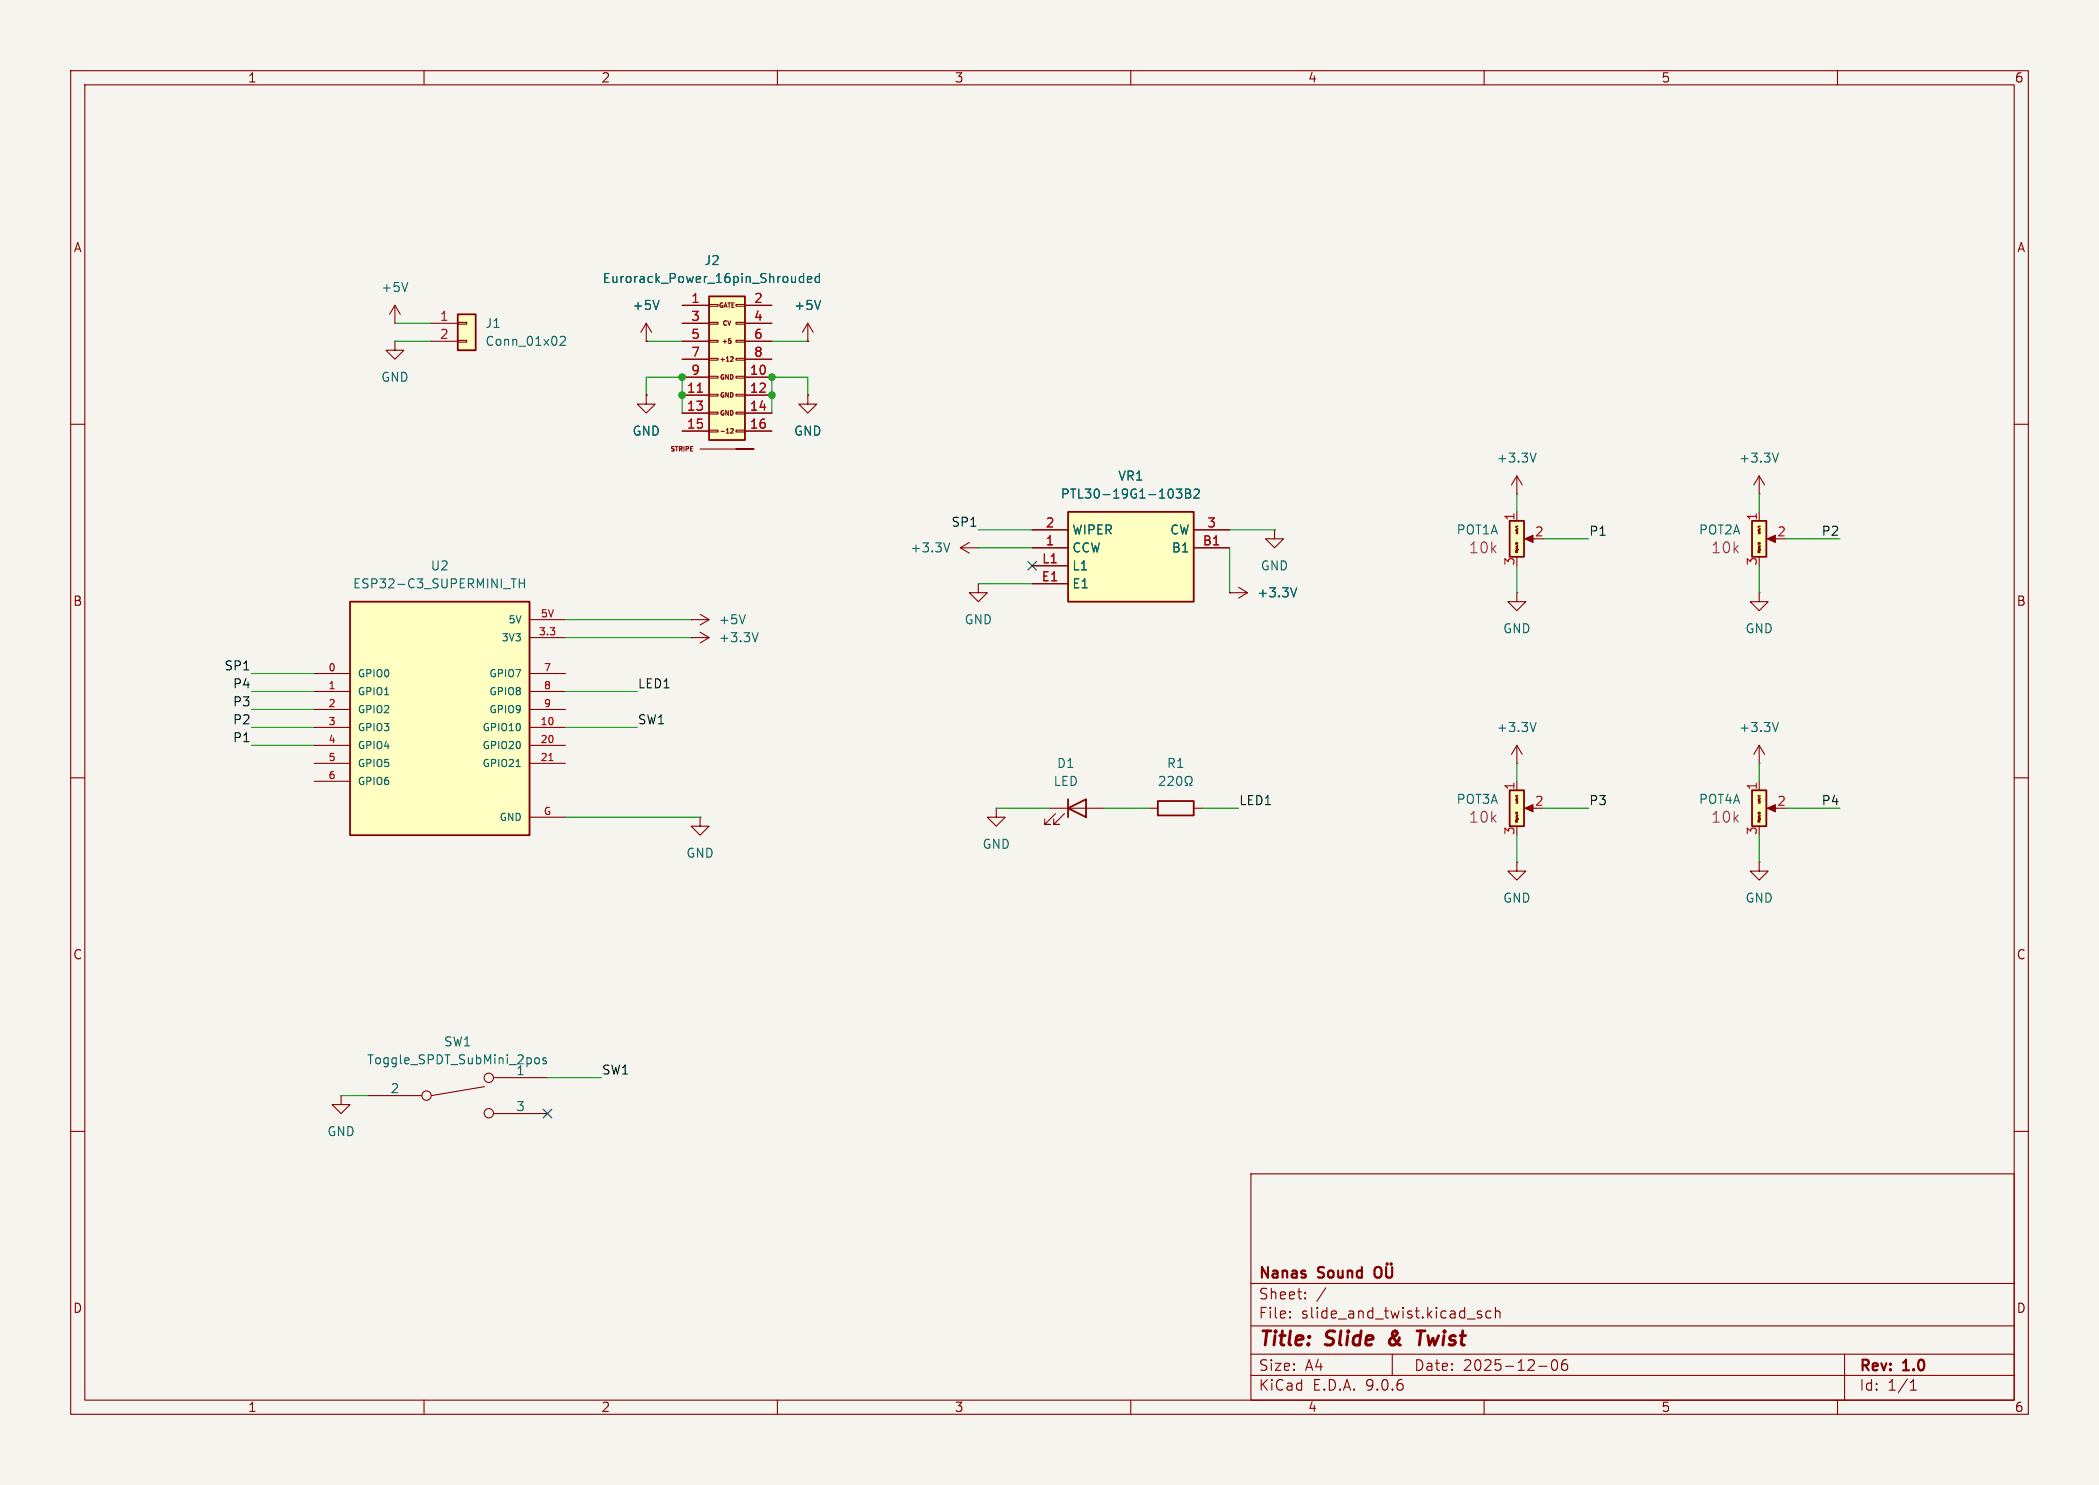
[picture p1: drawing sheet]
<svg xmlns="http://www.w3.org/2000/svg" width="297mm" height="210mm" viewBox="0 0 297 210" stroke-linecap="round" stroke-linejoin="round" font-family="sans-serif">
<path d="M0 0h297v210h-297z" fill="#f5f4ef" stroke="#f5f4ef" stroke-width=".14"/>
<g fill="none" stroke="#840000" stroke-width=".15">
<path d="M10 10h277v190h-277zM12 12h273v186h-273zM60 10v2M110 10v2M160 10v2M210 10v2M260 10v2M114.3 55.9v1.3h1.3l-1.3 1.2-1.3-1.2h1.3M114.3 55.9h.1M10 60h2M214.6 69.9h.1M214.6 67.3l-.7 1.3"/>
<path d="M214.6 67.3l.8 1.3M214.6 67.3v2.6M248.9 69.9h.1M248.9 67.3l-.7 1.3M248.9 67.3l.8 1.3M248.9 67.3v2.6M285 60h2M138.4 82.6v1.2h1.3l-1.3 1.3-1.2-1.3h1.2M138.4 82.6h.1M174 83.8h.1M174 83.8h2.5M175.3 83.1l1.2 .7"/>
<path d="M176.5 83.8l-1.2 .8M10 110h2M141 114.3v1.3h1.2l-1.2 1.2-1.3-1.2h1.3M141 114.3h.1M148.6 114.3h7.6M149.4 115.1l-1.6 1.5h.8h-.8v-.8M150.6 115.1l-1.5 1.5h.8h-.8v-.8M162.6 114.3h1.2M168.9 114.3h1.3M285 110h2M10 160h2M177 166h108v32h-108z"/>
<path d="M285 160h2M60 198v2M110 198v2M160 198v2M177 194.5h108M177 191.5h108M177 187.5h108M177 181.5h108M182.5 186.3h.1l-.1 .1M182.5 186.3v.1M182.5 185.5v.1M182.5 185.5h.1l-.1 .1"/>
<path d="M184.7 183.6v.1M184.7 183.6h-.1l.1 .1M184.7 182.8v.1M184.7 182.8h-.1l.1 .1M187.6 182.1l-1.3 2M197 191.5v3M209.6 185.5l-.4-.1-.2 .2 .1 .2 .5 .2 .1 .1-.1 .2-.1 .1-.5-.1M210 198v2M211 185.5l-.5-.1-.3 .3v.4l.2 .2 .1 .1 .5-.1M211.6 185.5a.37 .37 0 0 1 .6 .1v.8M211.6 184.9v1.5M217.7 193.2h1.2"/>
<path d="M219.7 192.4a.36 .36 0 0 1 .3-.1 .36 .36 0 0 1 .3 .3 .77 .77 0 0 1-.4 1.2 .91 .91 0 0 1-.2-1.4zM221.7 192.3a.59 .59 0 0 0-.7 .6v.6l.1 .2 .4 .1 .2-.1 .1-.5-.1-.3h-.5l-.2 .3M260 198v2M261 191.5v6.5M270.3 196.6h.9M270.3 195.5l.4-.4v1.5"/>
</g>
<path d="M196.7 189.4a.53 .53 0 0 0 0 .7M200.5 188.2h1.1M201.1 188.2l-.3 2" fill="none" stroke="#840000" stroke-width=".4"/>
<path d="M194.7 179.3a.5 .5 0 0 1 .5-.1 .5 .5 0 0 1 .3 .5v.5a.5 .5 0 0 1-.5 .5 .5 .5 0 0 1-.5-.5v-.5zM196.1 179.2v1.2l.3 .3 .4-.1 .2-.2v-1.2M196.3 178.7v.1M196.3 178.7l-.1 .1h.1M196.8 178.7l.1 .1h-.1M196.8 178.7v.1" fill="none" stroke="#840000" stroke-width=".3"/>
<path d="M217.4 64.1l-.5 1.2M251.6 64.1l-.4 1.2M183.5 83.1l-.4 1.3M164.1 109.9l.2-.1h.3l.1 .1 .1 .3-.1 .1-.7 .8h.8M165.3 109.9l.2-.1h.3l.1 .1 .1 .3-.1 .1-.7 .8h.8M166.6 109.9l.2-.1a.69 .69 0 0 1 .3 1.1l-.2 .2a.69 .69 0 0 1-.3-1.2zM167.7 111.1h.3v-.3a.54 .54 0 0 1-.3-.7 .54 .54 0 0 1 .8-.2 .58 .58 0 0 1-.1 .9v.3h.3" fill="none" stroke="#006464" stroke-width=".15"/>
<path d="M151.1 114.3l2.6-1.3v2.6zM151.1 113v2.6M163.8 113.3h5.1v2h-5.1z" fill="none" stroke="#840000" stroke-width=".25"/>
<path d="M151.1 72.4h17.8v12.7h-17.8z" fill="#ffffc2"/>
<path d="M151.1 72.4h17.8v12.7h-17.8z" fill="none" stroke="#840000" stroke-width=".25"/>
<g fill="none" stroke="#840000" stroke-width=".15">
<path d="M146 74.9h5.1M146 77.5h5.1M168.9 74.9h5.1M168.9 77.5h5.1M180.3 74.9v1.3h1.3l-1.3 1.3-1.2-1.3h1.2M180.3 74.9h.1M146 80h5.1M146 82.6h5.1M99.1 115.6v1.2h1.2l-1.2 1.3-1.3-1.3h1.3M99.1 115.6h.1M48.3 154.9v1.3h1.2l-1.2 1.3-1.3-1.3h1.3M48.3 154.9h.1"/>
<path d="M52.1 154.9h7.6M68.6 153.7l-7.5 1.2M69.8 152.4h7.7M69.8 157.5h7.7"/>
<circle cx="60.4" cy="154.9" r=".66"/>
<circle cx="69.2" cy="152.4" r=".66"/>
<circle cx="69.2" cy="157.4" r=".66"/>
</g>
<path d="M166.4 69.2h.8l-.4 .4 .4 .2v.5l-.2 .1h-.4l-.2-.1M167.8 69.2h.4l.2 .1v.2l-.2 .3a.34 .34 0 0 1 .3 .3 .34 .34 0 0 1-.3 .3h-.4zM167.8 69.8h.4M169 69.3l.2-.1h.3l.1 .1 .1 .2-.1 .2-.7 .7h.8M75.7 149.8l.2-.2 .3 .1 .1 .1v.4l-.1 .2h-.3l-.2-.2M77.3 149.7l-.3-.1-.2 .2 .1 .2 .4 .1v.3h-.5" fill="none" stroke="#006464" stroke-width=".15"/>
<path d="M49.5 85.1h25.4v33h-25.4z" fill="#ffffc2"/>
<path d="M49.5 85.1h25.4v33h-25.4z" fill="none" stroke="#840000" stroke-width=".25"/>
<g fill="none" stroke="#840000" stroke-width=".15">
<path d="M114.3 48.3h.1M114.3 45.7l-.8 1.3M114.3 45.7l.8 1.3M114.3 45.7v2.6M44.4 95.3h5.1M44.4 97.8h5.1M74.9 95.3h5.1M74.9 97.8h5.1M74.9 87.6h5.1M74.9 90.2h5.1M44.4 100.3h5.1M44.4 102.9h5.1"/>
<path d="M44.4 105.4h5.1M44.4 108h5.1M44.4 110.5h5.1M74.9 100.3h5.1M74.9 102.9h5.1M74.9 105.4h5.1M74.9 108h5.1M74.9 115.6h5.1"/>
</g>
<path d="M116.1 42.5l-.4 1.3M72.3 81.9h.8M73.5 81.9v1.2M73.5 82.5h.7M74.2 81.9v1.2M73 108.4h.6" fill="none" stroke="#006464" stroke-width=".15"/>
<path d="M77.7 107.6h.5" fill="none" stroke="#a90000" stroke-width=".15"/>
<path d="M100.3 41.9h5.1v20.3h-5.1z" fill="#ffffc2"/>
<g fill="none" stroke="#840000" stroke-width=".15">
<path d="M91.4 55.9v1.3h1.3l-1.3 1.2-1.2-1.2h1.2M91.4 55.9h.1M91.4 48.3h.1M91.4 45.7l-.7 1.3M91.4 45.7l.8 1.3M91.4 45.7v2.6M96.5 43.2h3.8M96.5 45.7h3.8M96.5 48.3h3.8M96.5 50.8h3.8M96.5 53.3h3.8M96.5 55.9h3.8"/>
<path d="M96.5 58.4h3.8M100.3 43.1h1.3v.2h-1.3zM100.3 45.6h1.3v.2h-1.3zM100.3 48.1h1.3v.3h-1.3zM100.3 50.7h1.3v.2h-1.3zM100.3 53.2h1.3v.3h-1.3zM100.3 55.8h1.3v.2h-1.3zM100.3 58.3h1.3v.2h-1.3zM103.1 47.9h.3M103.2 48.2h.2v.3M103.4 48.5h-.2M103.4 48.5h.1"/>
<path d="M103.4 50.5h.2l.1 .1-.3 .5h.3M104.1 43.1h1.3v.2h-1.3zM104.1 45.6h1.3v.2h-1.3zM104.1 48.1h1.3v.3h-1.3zM104.1 50.7h1.3v.2h-1.3zM104.1 53.2h1.3v.3h-1.3zM104.1 55.8h1.3v.2h-1.3zM104.1 58.3h1.3v.2h-1.3zM105.4 43.2h3.8M105.4 45.7h3.8M105.4 48.3h3.8M105.4 50.8h3.8"/>
<path d="M105.4 53.3h3.8M105.4 55.9h3.8M105.4 58.4h3.8M96.5 61h3.8M99.1 63.5h7.6h-2.6M100.3 60.8h1.3v.3h-1.3zM103.4 60.7l.2-.1 .1 .2-.3 .4h.3M104.1 60.8h1.3v.3h-1.3zM105.4 61h3.8M214.6 83.8v1.3h1.3l-1.3 1.3-1.2-1.3h1.2M214.6 83.8h.1"/>
</g>
<path d="M100.3 41.9h5.1v20.3h-5.1z" fill="none" stroke="#840000" stroke-width=".25"/>
<path d="M98.7 55.5h.7" fill="none" stroke="#a90000" stroke-width=".15"/>
<path d="M113.7 38.7v1.2M113.7 39.2l-.4-.1-.2 .2v.4l.1 .2h.5M114.2 39.5l.7-.1-.1-.2-.4-.1-.2 .2 .1 .6h.5M115.9 39.2l-.3-.1-.3 .2v.4l.2 .2h.4M115.9 38.7v1.2M93.3 42.5l-.5 1.3" fill="none" stroke="#006464" stroke-width=".15"/>
<path d="M213.6 73.7h2v5h-2z" fill="#ffffc2"/>
<path d="M213.6 73.7h2v5h-2z" fill="none" stroke="#840000" stroke-width=".25"/>
<path d="M215.8 76.2l1.1-.5v1z" fill="#840000" stroke="#840000" stroke-width=".15"/>
<g fill="none" stroke="#840000" stroke-width=".15">
<path d="M214.5 74.6l.3 .2M214.5 77l.3 .2M214.5 75.5h.2M214.5 75l.2 .1M214.5 74.9h.2M214.5 77.9h.1M214.5 77.5h.2M214.5 77.3h.2M214.5 78v.2h.2M214.5 78h.1M214.5 74.5h.1M214.6 74.9h.1"/>
<path d="M214.6 75v.1M214.6 77.3v.1M214.6 77.7h.1M214.6 77.9h.1M214.6 77.7h.2M214.6 77.7v.1M214.6 77.8h.1M214.6 77.5h.1M214.6 75.2v.1M214.6 77.4v.1M214.6 72.4v1.3M214.7 76.8l-.1 .1-.1-.1v.1"/>
<path d="M214.7 76.8h.1M214.7 76.8v.1M214.7 74.4v.1M214.7 74.4h-.2v.1M216.2 76.2h1M214.6 121.9v1.3h1.3l-1.3 1.3-1.2-1.3h1.2M214.6 121.9h.1"/>
</g>
<path d="M213.6 111.8h2v5h-2z" fill="#ffffc2"/>
<path d="M213.6 111.8h2v5h-2z" fill="none" stroke="#840000" stroke-width=".25"/>
<path d="M215.8 114.3l1.1-.5v1z" fill="#840000" stroke="#840000" stroke-width=".15"/>
<g fill="none" stroke="#840000" stroke-width=".15">
<path d="M214.5 112.7l.3 .2M214.5 115.1l.3 .2M214.5 113.6h.2M214.5 113.1h.1M214.5 113h.2M214.5 115.6h.2M214.5 115.4h.2M214.5 113.1v.1M214.5 116.1v.2h.2M214.5 116h.1M214.5 116.1h.1M214.5 113.2h.2"/>
<path d="M214.5 112.6h.1M214.6 113h.1M214.6 113.1v.1M214.6 115.4v.1M214.6 115.6h.1M214.6 115.8h.1M214.6 116h.1M214.6 115.8h.2M214.6 115.8v.1M214.6 115.9h.1M214.6 113.3v.1M214.6 115.5v.1"/>
<path d="M214.6 108h.1M214.6 105.4v2.6M214.6 110.5v1.3M214.6 105.4l-.7 1.3M214.6 105.4l.8 1.3M214.7 114.9l-.1 .1-.1-.1v.1M214.7 114.9h.1M214.7 114.9v.1M214.7 115h.1M214.7 112.5v.1M214.7 112.5h-.2v.1M216.2 114.3h1"/>
<path d="M248.9 108h.1M248.9 105.4l-.7 1.3M248.9 105.4l.8 1.3M248.9 105.4v2.6M248.9 121.9v1.3h1.3l-1.3 1.3-1.3-1.3h1.3M248.9 121.9h.1"/>
</g>
<path d="M217.4 102.2l-.5 1.2M251.6 102.2l-.4 1.2" fill="none" stroke="#006464" stroke-width=".15"/>
<path d="M247.9 111.8h2v5h-2z" fill="#ffffc2"/>
<path d="M247.9 111.8h2v5h-2z" fill="none" stroke="#840000" stroke-width=".25"/>
<path d="M250.1 114.3l1.1-.5v1z" fill="#840000" stroke="#840000" stroke-width=".15"/>
<g fill="none" stroke="#840000" stroke-width=".15">
<path d="M55.9 48.3v1.2h1.2l-1.2 1.3-1.3-1.3h1.3M55.9 48.3h.1M135.9 77.5l1.3 .7M135.9 77.5h2.5M137.2 76.7l-1.3 .8M138.4 77.5h.1M97.8 87.6h.1M97.8 90.2h.1M97.8 87.6h2.5M97.8 90.2h2.5M99.1 86.9l1.2 .7M99.1 89.4l1.2 .8"/>
<path d="M100.3 87.6l-1.2 .8M100.3 90.2l-1.2 .7M248.8 112.7l.3 .2M248.8 115.1l.3 .2M248.8 113.6h.2M248.8 113.1l.2 .1M248.8 113h.2M248.8 116h.1M248.8 115.6h.2M248.8 115.4h.2M248.8 116.1v.2h.2M248.8 116.1h.1"/>
<path d="M248.9 113h.1M248.9 113.1v.1M248.9 115.4v.1M248.9 115.6h.1M248.9 115.8h.1M248.9 116h.1M248.9 115.8h.2M248.9 115.8v.1M248.9 115.9h.1M248.9 114.9h-.1v.1M248.9 116.1h.1M248.9 113.3v.1"/>
<path d="M248.9 114.9h.1v.1M248.9 115.5v.1M248.9 114.9h.1M248.9 110.5v1.3M249 112.5v.1M249 112.5h-.2v.1M250.4 114.3h1.1"/>
</g>
<path d="M134.4 76.8l-.4 1.2M105.5 86.9l-.5 1.3M107.3 89.5l-.4 1.2" fill="none" stroke="#006464" stroke-width=".15"/>
<path d="M64.8 44.5h2.5v5h-2.5z" fill="#ffffc2"/>
<path d="M64.8 44.5h2.5v5h-2.5z" fill="none" stroke="#840000" stroke-width=".25"/>
<path d="M55.9 45.7h.1M55.9 43.2l-.8 1.3M55.9 43.2l.7 1.3M55.9 43.2v2.5M61 45.7h3.8M61 48.3h3.8M64.8 45.6h1.2v.2h-1.2zM64.8 48.1h1.2v.3h-1.2zM248.9 83.8v1.3h1.3l-1.3 1.3-1.3-1.3h1.3M248.9 83.8h.1" fill="none" stroke="#840000" stroke-width=".15"/>
<path d="M57.7 39.9l-.4 1.3M79.3 47.7l.2-.1h.3l.1 .1 .1 .2-.1 .2-.7 .7h.8" fill="none" stroke="#006464" stroke-width=".15"/>
<path d="M247.9 73.7h2v5h-2z" fill="#ffffc2"/>
<path d="M247.9 73.7h2v5h-2z" fill="none" stroke="#840000" stroke-width=".25"/>
<path d="M250.1 76.2l1.1-.5v1z" fill="#840000" stroke="#840000" stroke-width=".15"/>
<g fill="none" stroke="#840000" stroke-width=".15">
<path d="M91.4 55.9h.1M91.4 48.3h.1M96.5 43.2h3.8M96.5 45.7h3.8M96.5 48.3h3.8M96.5 50.8h3.8M96.5 53.3h3.8M96.5 55.9h3.8M96.5 58.4h3.8M105.4 43.2h3.8M105.4 45.7h3.8M105.4 48.3h3.8"/>
<path d="M105.4 50.8h3.8M105.4 53.3h3.8M105.4 55.9h3.8M105.4 58.4h3.8M114.3 55.9h.1M114.3 48.3h.1M96.5 61h3.8M105.4 61h3.8M146 74.9h5.1M146 77.5h5.1M168.9 74.9h5.1M168.9 77.5h5.1"/>
<path d="M248.8 74.6l.3 .2M248.8 77l.3 .2M248.8 75.5h.2M248.8 75h.1M248.8 74.9h.2M248.8 77.9h.1M248.8 77.5h.2M248.8 77.3h.2M248.8 75l.2 .1M248.8 78v.2h.2M248.8 78h.1M248.9 74.9h.1"/>
<path d="M248.9 75v.1M248.9 77.3v.1M248.9 77.7h.1M248.9 77.9h.1M248.9 77.7h.2M248.9 77.7v.1M248.9 77.8h.1M248.9 76.8h-.1v.1M248.9 78h.1M248.9 75.2v.1M248.9 77.4v.1M248.9 76.8l.1 .1"/>
<path d="M248.9 76.8h.1M248.9 72.4v1.3M249 76.9h.1M249 74.4v.1M249 74.4h-.2v.1M250.4 76.2h1.1M146 80h5.1M146 82.6h5.1M174 83.8h.1"/>
</g>
<g fill="none" stroke="#009600" stroke-width=".15">
<path d="M55.9 48.3h5.1M55.9 45.7h5.1M91.4 55.9v-2.6h5.1v5.1M91.4 48.3h5.1M109.2 48.3h5.1M114.3 55.9v-2.6h-5.1v5.1M138.4 74.9h7.6M138.4 77.5h7.6M174 74.9h6.3M174 77.5v6.3M214.6 69.9v2.5M218.4 76.2h6.4"/>
<path d="M248.9 69.9v2.5M252.7 76.2h7.6M35.6 95.3h8.8M35.6 97.8h8.8M80 97.8h10.2M80 90.2h17.8M80 87.6h17.8M138.4 82.6h7.6M214.6 80v3.8M248.9 80v3.8M35.6 105.4h8.8M35.6 102.9h8.8"/>
<path d="M35.6 100.3h8.8M80 102.9h10.2M80 115.6h19.1M141 114.3h7.6M156.2 114.3h6.4M170.2 114.3h5.1M214.6 108v2.5M214.6 118.1v3.8M218.4 114.3h6.4M248.9 108v2.5M248.9 118.1v3.8M252.7 114.3h7.6"/>
<path d="M48.3 154.9h3.8M77.5 152.4h7.6"/>
</g>
<path d="M145.4 79.4l1.3 1.2M146.7 79.4l-1.3 1.2M76.9 156.9l1.2 1.2M78.1 156.9l-1.2 1.2" fill="none" stroke="#000084" stroke-width=".15"/>
<path d="M113.7 38.7v1.2M113.7 39.2l-.4-.1-.2 .2v.4l.1 .2h.5M114.2 39.5l.7-.1-.1-.2-.4-.1-.2 .2 .1 .6h.5M115.9 39.2l-.3-.1-.3 .2v.4l.2 .2h.4M115.9 38.7v1.2M93.3 42.5l-.5 1.3M116.1 42.5l-.4 1.3M166.4 69.2h.8l-.4 .4 .4 .2v.5l-.2 .1h-.4l-.2-.1M167.8 69.2h.4l.2 .1v.2l-.2 .3a.34 .34 0 0 1 .3 .3 .34 .34 0 0 1-.3 .3h-.4zM167.8 69.8h.4M169 69.3l.2-.1h.3l.1 .1 .1 .2-.1 .2-.7 .7h.8M183.5 83.1l-.4 1.3" fill="none" stroke="#006464" stroke-width=".15"/>
<path d="M98.7 55.5h.7" fill="none" stroke="#a90000" stroke-width=".15"/>
<g fill="#009600" stroke="#009600" stroke-width=".15">
<circle cx="109.2" cy="55.9" r=".46"/>
<circle cx="109.2" cy="53.3" r=".46"/>
<circle cx="96.5" cy="55.9" r=".46"/>
<circle cx="96.5" cy="53.3" r=".46"/>
</g>
<g font-size="2.8" fill="#840000">
<text x="178" y="190.9">Title:</text>
<text x="187.7" y="190.9">Slide</text>
<text x="197.4" y="190.9">&amp;</text>
<text x="202.2" y="190.9">Twist</text>
</g>
<g font-size="2.1" fill="#840084">
<text x="207.7" y="78.5">10k</text>
<text x="242" y="78.5">10k</text>
<text x="207.7" y="116.6">10k</text>
<text x="242" y="116.6">10k</text>
</g>
<g font-size="2.1" fill="#840000">
<text x="178" y="184">Sheet:</text>
<text x="178" y="181.2">Nanas</text>
<text x="186.6" y="181.2">Sound</text>
<text x="178" y="186.7">File:</text>
<text x="184.1" y="186.7">slide_and_twist.kicad_sch</text>
<text x="178" y="196.9">KiCad</text>
<text x="178" y="194.1">Size:</text>
<text x="184.7" y="194.1">A4</text>
<text x="185.7" y="196.9">E.D.A.</text>
<text x="193.3" y="196.9">9.0.6</text>
<text x="200" y="194.1">Date:</text>
<text x="207" y="194.1">2025-12-06</text>
<text x="263" y="194.3">Rev:</text>
<text x="263" y="196.9">Id:</text>
<text x="267.1" y="196.9">1/1</text>
<text x="269.4" y="194.3">1.0</text>
</g>
<g font-size="1.8" fill="#840000">
<text x="35" y="11.9">1</text>
<text x="85" y="11.9">2</text>
<text x="135" y="11.9">3</text>
<text x="185" y="11.9">4</text>
<text x="235" y="11.9">5</text>
<text x="285" y="11.9">6</text>
<text x="10.3" y="35.9">A</text>
<text x="285.3" y="35.9">A</text>
<text x="10.3" y="85.9">B</text>
<text x="285.3" y="85.9">B</text>
<text x="10.3" y="135.9">C</text>
<text x="285.3" y="135.9">C</text>
<text x="10.3" y="185.9">D</text>
<text x="285.3" y="185.9">D</text>
<text x="35" y="199.9">1</text>
<text x="85" y="199.9">2</text>
<text x="135" y="199.9">3</text>
<text x="185" y="199.9">4</text>
<text x="235" y="199.9">5</text>
<text x="285" y="199.9">6</text>
</g>
<g font-size="1.8" fill="#006464">
<text x="53.8" y="41.5">+5V</text>
<text x="85.2" y="40.2">Eurorack_Power_16pin_Shrouded</text>
<text x="99.6" y="37.7">J2</text>
<text x="68.6" y="46.6">J1</text>
<text x="89.4" y="44">+5V</text>
<text x="112.3" y="44">+5V</text>
<text x="68.6" y="49.1">Conn_01x02</text>
<text x="53.8" y="54.2">GND</text>
<text x="89.4" y="61.8">GND</text>
<text x="112.3" y="61.8">GND</text>
<text x="211.7" y="65.6">+3.3V</text>
<text x="246" y="65.6">+3.3V</text>
<text x="150" y="70.7">PTL30-19G1-103B2</text>
<text x="158.1" y="68.2">VR1</text>
<text x="151.6" y="75.8">WIPER</text>
<text x="165.5" y="75.8">CW</text>
<text x="206" y="75.8">POT1A</text>
<text x="240.3" y="75.8">POT2A</text>
<text x="49.9" y="83.4">ESP32-C3_SUPERMINI_TH</text>
<text x="60.9" y="80.9">U2</text>
<text x="128.7" y="78.3">+3.3V</text>
<text x="151.6" y="78.3">CCW</text>
<text x="151.6" y="80.9">L1</text>
<text x="151.6" y="83.4">E1</text>
<text x="165.7" y="78.3">B1</text>
<text x="178.3" y="80.9">GND</text>
<text x="101.6" y="88.5">+5V</text>
<text x="136.4" y="88.5">GND</text>
<text x="177.8" y="84.7">+3.3V</text>
<text x="212.6" y="89.8">GND</text>
<text x="246.9" y="89.8">GND</text>
<text x="101.6" y="91">+3.3V</text>
<text x="211.7" y="103.7">+3.3V</text>
<text x="246" y="103.7">+3.3V</text>
<text x="149" y="111.4">LED</text>
<text x="149.5" y="108.8">D1</text>
<text x="165" y="108.8">R1</text>
<text x="206" y="113.9">POT3A</text>
<text x="240.3" y="113.9">POT4A</text>
<text x="97" y="121.5">GND</text>
<text x="138.9" y="120.2">GND</text>
<text x="212.6" y="127.9">GND</text>
<text x="246.9" y="127.9">GND</text>
<text x="62.7" y="148.2">SW1</text>
<text x="51.8" y="150.7">Toggle_SPDT_SubMini_2pos</text>
<text x="55.2" y="154.7">2</text>
<text x="73" y="152.1">1</text>
<text x="46.2" y="160.9">GND</text>
<text x="73" y="157.2">3</text>
</g>
<g font-size="1.8" fill="#a90000">
<text x="62.2" y="45.5">1</text>
<text x="97.7" y="42.9">1</text>
<text x="97.7" y="45.5">3</text>
<text x="106.6" y="42.9">2</text>
<text x="106.6" y="45.5">4</text>
<text x="62.2" y="48">2</text>
<text x="97.7" y="48">5</text>
<text x="97.7" y="50.5">7</text>
<text x="97.7" y="53.1">9</text>
<text x="106" y="53.1">10</text>
<text x="106.6" y="48">6</text>
<text x="106.6" y="50.5">8</text>
<text x="97.1" y="55.6">11</text>
<text x="97.1" y="58.2">13</text>
<text x="106" y="55.6">12</text>
<text x="106" y="58.2">14</text>
<text x="97.1" y="60.7">15</text>
<text x="106" y="60.7">16</text>
<text x="147.9" y="74.7">2</text>
<text x="147.9" y="77.2">1</text>
<text x="170.1" y="77.2">B1</text>
<text x="170.7" y="74.7">3</text>
<text x="214.4" y="73.7" transform="rotate(-90 214.4 73.7)">1</text>
<text x="217.1" y="75.9">2</text>
<text x="248.7" y="73.7" transform="rotate(-90 248.7 73.7)">1</text>
<text x="251.4" y="75.9">2</text>
<text x="147.3" y="82.3">E1</text>
<text x="147.4" y="79.8">L1</text>
<text x="214.4" y="80.1" transform="rotate(-90 214.4 80.1)">3</text>
<text x="248.7" y="80.1" transform="rotate(-90 248.7 80.1)">3</text>
<text x="214.4" y="111.8" transform="rotate(-90 214.4 111.8)">1</text>
<text x="248.7" y="111.8" transform="rotate(-90 248.7 111.8)">1</text>
<text x="214.4" y="118.2" transform="rotate(-90 214.4 118.2)">3</text>
<text x="217.1" y="114">2</text>
<text x="248.7" y="118.2" transform="rotate(-90 248.7 118.2)">3</text>
<text x="251.4" y="114">2</text>
</g>
<g font-size="1.8" fill="#0f0f0f">
<text x="134.5" y="74.6">SP1</text>
<text x="224.8" y="75.9">P1</text>
<text x="257.7" y="75.9">P2</text>
<text x="31.7" y="94.9">SP1</text>
<text x="32.9" y="100">P3</text>
<text x="32.9" y="97.4">P4</text>
<text x="90.2" y="97.4">LED1</text>
<text x="32.9" y="102.5">P2</text>
<text x="32.9" y="105.1">P1</text>
<text x="90.2" y="102.5">SW1</text>
<text x="175.3" y="114">LED1</text>
<text x="224.8" y="114">P3</text>
<text x="257.7" y="114">P4</text>
<text x="85.1" y="152.1">SW1</text>
</g>
<g font-size="1.4" fill="#006464">
<text x="71.8" y="88.4">5V</text>
<text x="50.5" y="96">GPIO0</text>
<text x="69.1" y="96">GPIO7</text>
<text x="70.9" y="90.9">3V3</text>
<text x="50.5" y="98.5">GPIO1</text>
<text x="50.5" y="101.1">GPIO2</text>
<text x="69.1" y="98.5">GPIO8</text>
<text x="69.1" y="101.1">GPIO9</text>
<text x="50.5" y="103.6">GPIO3</text>
<text x="50.5" y="106.1">GPIO4</text>
<text x="68.1" y="103.6">GPIO10</text>
<text x="68.1" y="106.1">GPIO20</text>
<text x="50.5" y="108.7">GPIO5</text>
<text x="50.5" y="111.2">GPIO6</text>
<text x="68.1" y="108.7">GPIO21</text>
<text x="70.6" y="116.3">GND</text>
</g>
<g font-size="1.4" fill="#a90000">
<text x="76.1" y="89.9">3.3</text>
<text x="76.4" y="87.4">5V</text>
<text x="46.4" y="95">0</text>
<text x="76.9" y="95">7</text>
<text x="46.4" y="97.5">1</text>
<text x="46.4" y="100.1">2</text>
<text x="76.9" y="97.5">8</text>
<text x="76.9" y="100.1">9</text>
<text x="46.4" y="102.6">3</text>
<text x="46.4" y="105.2">4</text>
<text x="46.4" y="107.7">5</text>
<text x="76.4" y="102.6">10</text>
<text x="76.4" y="105.2">20</text>
<text x="76.4" y="107.7">21</text>
<text x="46.4" y="110.2">6</text>
<text x="76.8" y="115.3">G</text>
</g>
<g font-size=".9" fill="#840000">
<text x="101.6" y="43.7">GATE</text>
<text x="102.1" y="46.3">CV</text>
<text x="101.7" y="51.3">+12</text>
<text x="101.7" y="53.9">GND</text>
<text x="102" y="48.8">+5</text>
<text x="101.7" y="56.4">GND</text>
<text x="101.7" y="59">GND</text>
<text x="94.7" y="64">STRIPE</text>
<text x="101.7" y="61.5">-12</text>
</g>
<g font-size=".4" fill="#840000">
<text x="215" y="75.7" transform="rotate(-90 215 75.7)">Left/1</text>
<text x="249.3" y="75.7" transform="rotate(-90 249.3 75.7)">Left/1</text>
<text x="215" y="78.4" transform="rotate(-90 215 78.4)">Right/3</text>
<text x="249.3" y="78.4" transform="rotate(-90 249.3 78.4)">Right/3</text>
<text x="215" y="113.8" transform="rotate(-90 215 113.8)">Left/1</text>
<text x="249.3" y="113.8" transform="rotate(-90 249.3 113.8)">Left/1</text>
<text x="215" y="116.5" transform="rotate(-90 215 116.5)">Right/3</text>
<text x="249.3" y="116.5" transform="rotate(-90 249.3 116.5)">Right/3</text>
</g>
</svg>
